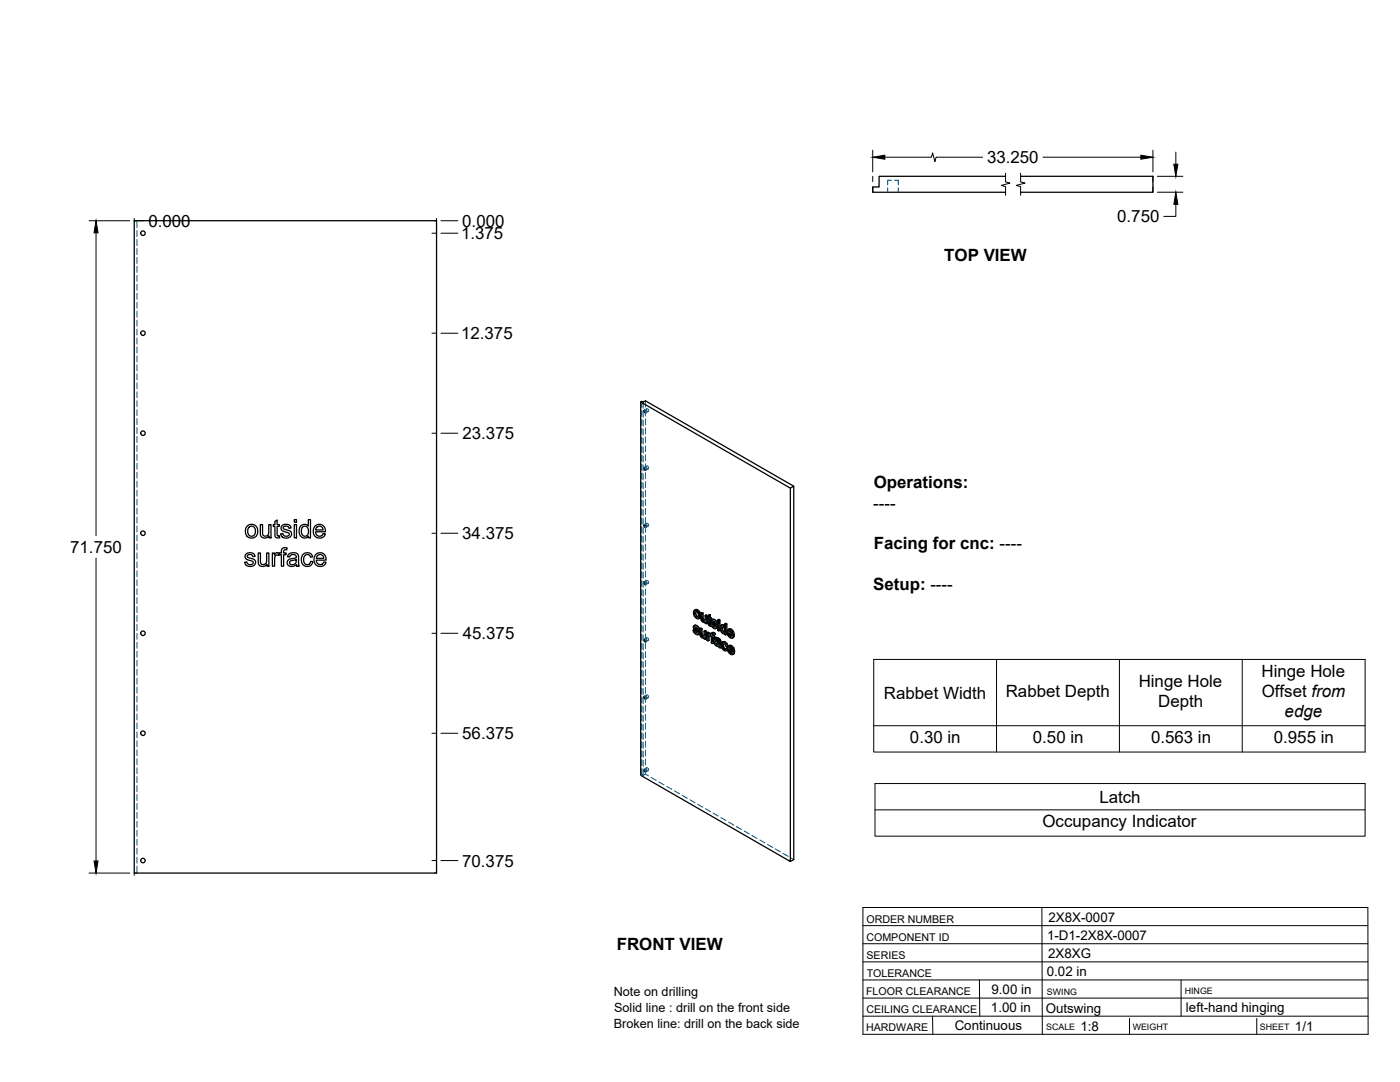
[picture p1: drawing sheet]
<svg xmlns="http://www.w3.org/2000/svg" width="559mm" height="432mm" viewBox="0 0 559 432" stroke-linecap="round" stroke-linejoin="round" font-family="sans-serif">
<!-- layer: Visible -->
<g fill="none" stroke="#000" stroke-width=".51">
<path d="M401.4 70.4h-50.5v4.2h-2.6v2.1h53.1M407.4 70.4h52.8v6.3h-52.8M53.6 88.1h120.6v260.3h-120.6zM255.7 160.4v149l59.8 34.4v-149M257.1 163.8l.6 .1 .2 .9-.7-.2zM257.1 186.6l.6 .2 .2 .8-.7-.2zM316.8 194l-1.3 .8-59.8-34.4 .5-.2 .5 .3 .9-.5 59.2 34v149l-1.3 .8M98.8 209.8l1.4-.5a2.66 2.66 0 0 1 2.6 3.7 2.66 2.66 0 0 1-4.5 .6l-.3-1.2a2.82 2.82 0 0 1 .8-2.6zM99.3 210.5l.8-.5a1.98 1.98 0 0 1 1.9 2 1.98 1.98 0 0 1-1.9 2l-.7-.4-.4-.7-.1-1.4zM103.9 209.4h.9v2.9a1.32 1.32 0 0 0 1.3 1.7 1.32 1.32 0 0 0 1.2-1.8v-2.8h.9v5.2h-.8v-.8a1.88 1.88 0 0 1-2.3 .9 1.88 1.88 0 0 1-1.2-2.1zM109.7 208.1l.9-.6v1.9h.9v.7h-.9v3.3l.2 .4h.7l.1 .8a1.3 1.3 0 0 1-1.5-.1 1.3 1.3 0 0 1-.4-1.4v-3h-.6v-.7h.6zM112.5 209.8l1.2-.5a1.92 1.92 0 0 1 2.5 1.4l-.9 .1a1.1 1.1 0 0 0-1.1-.9 1.1 1.1 0 0 0-1.1 1.1l.3 .2a3.4 3.4 0 0 1 2.9 1.4 2.2 2.2 0 0 1-1.5 2.1 2.2 2.2 0 0 1-2.5-.8l-.3-.9 .9-.1 .7 1h1.3a.76 .76 0 0 0 .5-.9 .76 .76 0 0 0-.9-.6 1.95 1.95 0 0 1-2.3-1.9z"/>
<path d="M117.5 209.4h.8v5.2h-.8zM117.5 207.4h.8v1h-.8zM120.1 209.9l1-.6a1.79 1.79 0 0 1 2 .7v-2.6h.8v7.2h-.8v-.6a2.16 2.16 0 0 1-2.6 .4 2.16 2.16 0 0 1-1.1-2.4zM120.7 210.5l.6-.5a2.08 2.08 0 0 1 1.9 1.5 2.08 2.08 0 0 1-.7 2.2l-.5 .3a2.1 2.1 0 0 1-1.7-1.4 2.1 2.1 0 0 1 .4-2.1zM125.7 210l1.6-.7a2.43 2.43 0 0 1 2.6 2.9h-3.9l.2 1.1 .8 .6a1.43 1.43 0 0 0 1.9-1l1 .1-.4 .8-.8 .7-1 .2a2.79 2.79 0 0 1-2.6-1.7 2.79 2.79 0 0 1 .6-3zM126.5 210.4l.6-.4 1 .1 .7 .6 .1 .8h-2.9zM257.1 209.4l.6 .2 .2 .8-.7-.1zM98.1 221.2l1.2-.6a1.92 1.92 0 0 1 2.5 1.4l-.9 .2a1.1 1.1 0 0 0-1.1-1 1.1 1.1 0 0 0-1 1.1l.2 .2a3.3 3.3 0 0 1 3 1.5 2.21 2.21 0 0 1-1.7 2.1 2.21 2.21 0 0 1-2.5-1.1l-.2-.6 .9-.2 .6 .9 1.3 .2a.76 .76 0 0 0 .7-.9 .76 .76 0 0 0-.9-.6 1.95 1.95 0 0 1-2.4-2zM103.1 220.7h.8v2.9a1.32 1.32 0 0 0 1.4 1.7 1.32 1.32 0 0 0 1.1-1.8v-2.8h.9v5.3h-.8v-.8a1.88 1.88 0 0 1-2.2 .8 1.88 1.88 0 0 1-1.2-2.1zM108.7 220.7h.8v.8a1.27 1.27 0 0 1 2-.7l.8-.1v-.6a1.51 1.51 0 0 1 .7-1.4 1.51 1.51 0 0 1 1.6 0l-.2 .7a.81 .81 0 0 0-.8 0 .81 .81 0 0 0-.4 .8v.5h1v.7h-1v4.6h-.9v-4.6h-.8v-.4l-.2 .7a1.17 1.17 0 0 0-1.5 .1 1.17 1.17 0 0 0-.2 1.4v2.8h-.9zM115.1 221.3a2.41 2.41 0 0 1 4 .6l.3 4.1h-.9l-.2-.7a2.04 2.04 0 0 1-2.1 .8 2.04 2.04 0 0 1-1.6-1.7l.1-.4a2 2 0 0 1 2-1.1h.4a.84 .84 0 0 0 1.1-.9 .84 .84 0 0 0-1.2-.7l-.9 .2-.5 .8-.8-.1zM115.7 224.1l2.6-.8a1.49 1.49 0 0 1-.8 1.9 1.49 1.49 0 0 1-2-.7z"/>
<path d="M120.9 221.3l1.1-.7 1.6 .1 .8 .7 .4 .8-.9 .2a1.48 1.48 0 0 0-2-.9 1.48 1.48 0 0 0-.7 2l.1 .8a1.34 1.34 0 0 0 1.5 1 1.34 1.34 0 0 0 1.2-1.3l.9 .1-.4 1.1a2.47 2.47 0 0 1-3.3 .4 2.47 2.47 0 0 1-.8-3.1zM126 221.3l1.5-.7a2.43 2.43 0 0 1 2.7 2.9h-4l.3 1 .8 .8a1.46 1.46 0 0 0 1.9-1l.9 .1-.3 .7-.8 .7-1 .3a2.8 2.8 0 0 1-2.6-1.7 2.8 2.8 0 0 1 .6-3.1zM126.7 221.7l.7-.3h1l.6 .6 .2 .8h-2.9zM257.1 232.3l.6 .2 .2 .8-.7-.2zM257.1 255.1l.6 .2 .2 .8-.7-.2zM276.6 251.5l.8 1.4 .8 .4 .5-.1M276.9 249.8l.6-.3 .8 .2 .9 1.4-.5 .3-.1-.6M277.3 244.8v-.6a1.11 1.11 0 0 1 1.3 .3 1.11 1.11 0 0 1 .2 1.2l-.2 .7h-.6M277.3 251.3l-.7 .2 .5 .2M277.3 252.3l.5 .4 .4-.3M277.4 250.9l1 .9 .5-.2M277.5 251.5l-.4 .2 .1 .4 .1 .2 .4-.3"/>
<path d="M277.5 249.5l-.6 .4-.1 .6 1.6 2.1M277.5 250.2l-.3 .4 .5-.2M277.5 245.8l.5 .6 .5-.3M277.6 251.6l.8 .9M277.6 250.3l.7 .7M277.7 249.9l.5 .4 .5-.2M277.7 244.5l-.4 .3v.4l.2 .6 .4-.3M277.7 250.4l1 1M277.7 250.4h-.5M277.7 249.5l-.7 .2M277.8 252.7l.4 .1M277.8 244l.1 1.5 .8 .7"/>
<path d="M277.8 250.6l-.4 .3-.2-.3M278 243.6l.9 .9 .5-.2M278.1 249.7l-.8 .1M278.2 250.3l.4 .5 .4-.3M278.4 252.6l-.1 .2M278.4 251.8l.3 .5 .5-.3M278.5 243.4l-.5 .2-.8-.1M278.6 251.3l.7 1.2-.7 .8M278.7 252.3l.1 .5 .5-.3M278.8 252.8l-.1 .4 .4-.3M278.9 244.5l.4 1.4 .4-.3M279.1 246.7a1.81 1.81 0 0 1-2.3-2l.1-.9 .8-.6 .6 .1 .8 .6 .4 .8 .2 1.1-.2 .6-.6 .5"/>
<path d="M279.3 245.9l-.2 .8 .4-.3M279.3 250.9l.5 .3 .4-.3M279.8 244.7l.4 .2 .4-.2M279.8 251.2v2.2l.4-.2M279.8 253.4l.2 .4 .4-.2M280 253.8l.3 .3 .5-.2M280.2 244.9v2.3l.5-.3M280.2 247.2l.2 .4 .4-.3M280.3 254.1l.4 .1M280.4 247.6l.3 .3 .5-.3M280.7 247.9l.4 .1M281 254l-.7-.7-.1-2.4-.4-.2-.5 .2 .1 2.7 .8 .9h.9v.4l.4 .3"/>
<path d="M281.1 254.5l-.2 .1M281.4 247.7l-.7-.6-.1-2.4-.4-.3-.4 .3 .1 2.7 .7 .9 .9-.1M281.4 245.7l.5 .2 .4-.2M281.5 252.2v3l.4-.3v-3l-.4-.3-.5 .3v2l-.3 .3 .2-.1M281.5 248.2v.5l.4 .2M281.5 248.3l-.2 .1M281.9 245.9v3l.4-.2v-3l-.4-.3-.5 .3v1.9l-.3 .4 .2-.1M281.9 251.9l-.4 .3-.5-.3M282.3 246.6l.3 .2 .2 2.5 .7 .6 .4-.2M282.6 246l-.3 .2 .3 .2v-.8l.9-.3v1.1l.5 .2v.4l-.5 .3v-.4M283 253.5l-.4 .7 .4-.2M283 252.9v-.4l-.4-.2-.5 .2v3l.5 .3"/>
<path d="M283 252.5l-.5 .3-.4-.3M283.1 253.5l-.1 2-.4 .3v-1.6M283.1 253.6l.4 .1M283.1 253.6l-.5 .1M283.1 253l.4 .4M283.1 245.6v1l.4-.2M283.1 246.6l.4 .3 .5-.3M283.3 252.7l-.8 .5v-.4M283.3 249.3l.2 .1M283.5 245.3l-.9 .3M283.5 253.3v.4l.4 .3v2.6l.5 .2M283.5 253.5l-.1 .4"/>
<path d="M283.5 249.4l.1 .5M283.5 252.8l-.8 .2M283.5 252.8l-.7 .2M283.5 248.8l-.4 .3v-2.1l.4 .2v1.5l.3 .4M283.6 248.9l-.5 .2M283.8 249.1l.7 1.4 .7 .4 .6-.1M283.8 249.1l-.6 .1M283.8 249.1h.1M283.8 249.3l-.3 .1M284 247.4l.6-.3 .7 .2 .6 .5 .4 .9-.5 .3-.1-.6M284.1 252.7l.9-.2 .5 .3-.1 .4-.4 .3 .1-.4M284.3 248h.5l1 1"/>
<path d="M284.4 253.8l.5 .3 .4-.2M284.4 248.9l-.6 .2 .4 .2M284.4 249.9l.5 .4 .4-.3M284.5 248.5l1 .9 .5-.2M284.6 249.1l-.4 .2 .1 .4 .6-.1M284.6 247.9l-.3 .3 .5-.3 .6 .7M284.6 247.1l-.6 .4-.1 .6 1.6 2.1M284.6 252.4l-.6 .4-.1 .8-.4-.3 .4-.2-.4-.3M284.6 252.8l.5 .3 .4-.3M284.7 249.2l.8 .9M284.8 253.3l.5 .6v.4l-.4 .2v-.4M284.8 254.5v2.1l-.4 .2v-2.6l.5 .3"/>
<path d="M284.8 247.5l.5 .4 .5-.2M284.9 250.3l.4 .1M284.9 247.1l-.8 .3M284.9 248.2l-.4 .3-.2-.3M285 253.5l-.6-.3v.6l.4-.2M285.1 252.5l-.9 .1M285.3 247.3l-.5 .2-.4-.1M285.3 256l.6-.3 .9 .3M285.3 247.9l.4 .5 .4-.2M285.4 254.7l.8-.3 1.3 .9 .4 3.1-.5 .2-.1-.4M285.5 250.2l-.1 .2M285.5 249.4l.3 .5 .5-.3"/>
<path d="M285.6 256.5l.1-.1a.86 .86 0 0 1 1.1 1M285.7 257.1l.3 .4 .5-.3M285.7 256.4l-.2 .3M285.7 248.9l.7 1.2-.7 .8M285.8 255.7l-.7 .5 .1 .8 .7 .8 1 .1 .5 .7M285.8 249.9l.1 .5 .5-.3M285.9 256.5l-.4 .2 .1 .3 .5-.1M285.9 250.4l-.1 .4 .5-.3M286 256.5l.2 .5 .6 .3M286 255.2l-.4 .2a.81 .81 0 0 1 .9 0 .81 .81 0 0 1 .4 .8l-1.2-.3M286 255.2h.1M286 257.5l.5 .1"/>
<path d="M286.1 255.7l-.7 .2M286.2 254.4l-1 .4-.1 .3 .5 .3M286.3 254.9l.6 .4 .4-.3M286.5 248.6l.4 .2 .5-.2M286.5 247.4l.4 .3 .5-.3M286.5 257.6l.3-.1zM286.7 254.6l-.4 .3-.6-.2M286.9 255.3l.2 .4 .5-.3M286.9 247.7v.6l.5-.3v-.6l-.5-.2-.4 .2v.6l.4 .3M286.9 248.3l.5 .3v3l-.5 .2v-3M286.9 248.3l-.4 .3v3l.4 .2M287.1 255.7l.2 .4 .4-.2"/>
<path d="M287.3 256.1v2.1l.5-.3M287.8 249.6l.9-.3 .5 .3M287.9 250.9l.3-.9 .9 .7 .1 1.4-.2 .4-.4-.1M288.1 251.9l.5 .5 .4-.2M288.2 256.3l.7-.3 .6 .2 .7 .7 .3 .8-.4 .3-.4-.9M288.3 257.6l.2 1 .5-.3M288.3 250.6l-.4 .3v.4l.2 .6 .4-.3M288.4 249.3l-.9 .7v1.5l.7 1.1 .7 .4 .4-.2v.4l.4 .2M288.4 250.1l.1 1.5 .7 .6M288.5 258.6l.5 .6 .5-.3M288.5 249.7l.4 .3M288.8 257.3l-.5 .3 .3-.8 .6 .2 .5 .8 .4 .2"/>
<path d="M288.8 256.8l.1 1.4 .7 .8M288.9 256l-.5 .3a2.08 2.08 0 0 0 1.4 3.4M289 249.4l-.5 .3-.6-.2M289.1 256.5l.6 .6 .5-.2M289.2 249l.5 .3 .4-.3M289.3 252.8l-.2 .1M289.5 256.2l-.4 .3-.7-.2M289.7 249.3v4.1l.4-.2v-4.2l-.4-.2-.5 .2v1.5l-.3-.5 .3-.1M289.7 258.8l-.2 .4h-.5M290.4 259l-.6 .7 .6-.4M290.4 258.7l-.7 .1 .4 .3M290.9 253.5l.6 .6 .4-.3"/>
<path d="M291.1 251.9l-.4 .3 1.5 .8-.8-1.2-.5-.1-.2 .5M291.2 251.7l-.1 .2 .9 .6M291.2 252.9l.9 1M291.3 258.5l-.5 .3 1.5 .8-.8-1.3h-.4l-.3 .5M291.3 258.2v.3l.8 .5M291.4 253.3l-.5 .2-.2-.9 1.9 1.1M291.4 259.5l.9 1M291.4 251.4l.9 .9 .4-.3M291.5 254.1l.4 .1M291.5 259.8l-.4 .3-.3-.9 2 1.1M291.6 257.9l.8 .9 .5-.2M291.9 251.1l-1.3 .2"/>
<path d="M292 257.7l-1.3 .1M292.1 253.9l.5 .3 .5-.3M292.1 253.9l-.1 .2M292.3 252.3l.3 1.3 .5-.3M292.4 258.8l.4 1.4 .4-.3M292.5 253.7l-.4 .2M292.6 253.6l.5-.1-.1-.6-.6-1.4-1-.6-.8 .4-.4 1.1 .5 1.5 1.2 .8 .7-.5M292.7 253.7l.3 .4-.7 .5M257.1 278l.6 .1 .2 .9-.7-.2zM291.1 260.1l.5 .5 .5-.2M291.6 260.6l.4 .2M292.3 260.4l.4 .4 .5-.3"/>
<path d="M292.3 260.4l-.2 .3M292.6 260.2l-.3 .2M292.8 260.2l.4-.2v-.7l-.8-1.3-.9-.5-.8 .3-.3 .9 .3 1.4 1.2 1.1h.5l.3-.4M292.8 260.2l.4 .3-.7 .7M257.1 307l.6 .2 .2 .8-.7-.1z"/>
<circle cx="57.1" cy="93.1" r=".9"/>
<circle cx="57.1" cy="133" r=".9"/>
<circle cx="57.1" cy="172.9" r=".9"/>
<circle cx="57.1" cy="212.8" r=".9"/>
<circle cx="57.1" cy="252.7" r=".9"/>
<circle cx="57.1" cy="292.6" r=".9"/>
<circle cx="57.1" cy="343.4" r=".9"/>
</g>
<!-- layer: Hidden -->
<g fill="none" stroke="#00557f" stroke-width=".4">
<path d="M354.3 74.9v1.8M355.8 71.9h-1.5v1.8M357 71.9h1.5v1.8M358.5 74.9v1.8M54.7 88.1v2.7M54.7 92v2.4M54.7 95.6v2.4M54.7 99.2v2.4M54.7 102.8v2.3M54.7 106.3v2.4M54.7 109.9v2.4M54.7 113.5v2.3"/>
<path d="M54.7 117.1v2.3M54.7 120.6v2.4M54.7 124.2v2.4M54.7 127.8v2.3M54.7 131.3v2.4M54.7 134.9v2.4M54.7 138.5v2.4M54.7 142v2.4M54.7 145.6v2.4M54.7 149.2v2.4M54.7 152.8v2.4M54.7 156.3v2.4"/>
<path d="M54.7 159.9v2.4M257.6 160v2.4M54.7 163.5v2.4M54.7 167v2.4M54.7 170.6v2.4M54.7 174.2v2.4M54.7 177.8v2.3M256.2 160.2v2.4M256.2 163.8v2.4M256.2 167.4v2.4M256.2 171v2.3M256.2 174.5v2.4"/>
<path d="M256.2 178.1v2.4M256.7 160.5v2.4M256.7 164.1v2.4M256.7 167.7v2.4M256.7 171.3v2.4M256.7 174.8v2.4M256.7 178.4v2.4M257.6 163.6v2.4M257.6 167.2v2.4M257.6 170.8v2.3M257.6 174.3v2.4M257.6 177.9v2.4"/>
<path d="M258.1 163.2a.53 .53 0 0 1 .7 .3 .53 .53 0 0 1-.4 .7zM258.1 163.1l-1 .6M258.8 164.2l-1 .6M54.7 181.3v2.4M54.7 184.9v2.4M54.7 188.5v2.4M54.7 192v2.4M54.7 195.6v2.4M54.7 199.2v2.4M256.2 181.7v2.4M256.2 185.3v2.3M256.2 188.8v2.4"/>
<path d="M256.2 192.4v2.4M256.2 196v2.4M256.2 199.5v2.4M256.7 182v2.4M256.7 185.6v2.3M256.7 189.1v2.4M256.7 192.7v2.4M256.7 196.3v2.3M256.7 199.9v2.3M257.6 181.5v2.4M257.6 185v2.4M257.6 188.6v2.4"/>
<path d="M257.6 192.2v2.4M257.6 195.7v2.4M257.6 199.3v2.4M258.1 186a.53 .53 0 0 1 .7 .3 .53 .53 0 0 1-.4 .7zM258.1 186l-1 .6M258.8 187.1l-1 .6M54.7 202.8v2.3M54.7 206.3v2.4M54.7 209.9v2.4M54.7 213.5v2.4M54.7 217.1v2.3M256.2 203.1v2.4"/>
<path d="M256.2 206.7v2.4M256.2 210.2v2.4M256.2 213.8v2.4M256.2 217.4v2.4M256.7 203.4v2.4M256.7 207v2.4M256.7 210.6v2.3M256.7 214.1v2.4M256.7 217.7v2.4M257.6 202.9v2.4M257.6 206.5v2.4M257.6 210v2.4"/>
<path d="M257.6 213.6v2.4M257.6 217.2v2.4M258.1 208.9a.53 .53 0 0 1 .7 .3 .53 .53 0 0 1-.4 .7zM258.1 208.8l-1 .6M258.8 209.9l-1 .6M54.7 220.6v2.4M54.7 224.2v2.4M54.7 227.8v2.4M54.7 231.4v2.3M54.7 234.9v2.4M54.7 238.5v2.4M256.2 221v2.4"/>
<path d="M256.2 224.5v2.4M256.2 228.1v2.4M256.2 231.7v2.4M256.2 235.3v2.3M256.2 238.8v2.4M256.7 221.3v2.4M256.7 224.9v2.3M256.7 228.4v2.4M256.7 232v2.4M256.7 235.6v2.4M256.7 239.1v2.4M257.6 220.8v2.3"/>
<path d="M257.6 224.3v2.4M257.6 227.9v2.4M257.6 231.5v2.4M257.6 235.1v2.3M257.6 238.6v2.4M258.1 231.7a.54 .54 0 0 1 .7 .3 .54 .54 0 0 1-.4 .7zM258.1 231.7l-1 .5M258.8 232.8l-1 .5M54.7 242.1v2.4M54.7 245.6v2.4M54.7 249.2v2.4M54.7 252.8v2.4"/>
<path d="M54.7 256.3v2.4M54.7 259.9v2.4M256.2 242.4v2.4M256.2 246v2.3M256.2 249.6v2.3M256.2 253.1v2.4M256.2 256.7v2.4M256.7 242.7v2.4M256.7 246.3v2.4M256.7 249.9v2.3M256.7 253.4v2.4M256.7 257v2.4"/>
<path d="M257.6 242.2v2.4M257.6 245.8v2.4M257.6 249.3v2.4M257.6 252.9v2.4M257.6 256.5v2.4M258.1 254.6a.58 .58 0 0 1 .7 .3 .58 .58 0 0 1-.3 .7l-.4-.5zM258.1 254.5l-1 .6M258.8 255.6l-1 .6M277.1 251.2l.4 1M277.2 250l-.5 .2M277.3 249.7l-.5 .2M277.3 244.2l-.5 .3"/>
<path d="M277.3 251.3l.3 .3M277.3 250.4l-.5 .3M277.3 250.2l.4-.2-.5 .3M277.4 249.5l-.1 1 1.3 1.3a.36 .36 0 0 1 .3 .5 .36 .36 0 0 1-.5 .2l.4-.2M277.5 252.2l.7 .7 .8 .1M277.5 252.2l-.5 .2M277.5 251.4v.1M277.6 250.9l-.5 .2M277.6 245.6l.9 .9 .9 .1M277.6 250.2h-.1M277.6 245.6l-.5 .3M277.6 250.3a.33 .33 0 0 1 .3-.4 .33 .33 0 0 1 .4 .3l.9 .9"/>
<path d="M277.7 243.2l-.4 .9 .3 1.5M277.9 243.8l-.1 .2M277.9 243.8l.7 .1 .6 .9v1l-.5 .4M277.9 243.8l-.4 .2M278.2 250.1l-.5 .3M278.2 252.9l-.4 .2M278.2 252.8l.5-.2-.4 .2M278.3 251l.3 .3M278.5 243.8l-.5 .3M278.5 246.5l-.5 .3M278.6 250.5l-.5 .2M278.7 251.9l-.5 .3"/>
<path d="M278.7 250.9l-.4 .3M278.8 253l-.5 .3M279 246.1l-.4 .3M279 244.4l-.4 .3M279.1 246.7l-.4 .3M279.3 245.4l-.5 .2M279.8 250.7l.2 3 .7 .6 .8-.1v.5l.4 .2M279.8 253l-.4 .3M280 253.5l-.5 .2M280.2 244.4l.1 2.7 .8 .9h.8v.4l.4 .3M280.2 246.8l-.4 .3M280.2 253.9l-.4 .3"/>
<path d="M280.4 247.2l-.5 .3M280.7 247.7l-.5 .2M280.7 254.3l-.5 .2M281.1 248l-.5 .3M281.1 254l-.2 .1M281.3 253.9l-.5 .3M281.4 253.8l-.5 .3M281.5 251.6l-.1 2-.4 .4M281.5 254.7l-.4 .2M281.5 254.2l-.4 .3M281.6 247.7l-.3 .2M281.7 247.7l-.5 .2"/>
<path d="M281.8 247.6l-.5 .2M281.9 245.4v2l-.5 .3M281.9 248.4l-.4 .3M281.9 248l-.4 .2 .2-.1M282.6 252.3v3l.4 .2M282.6 255.3l-.5 .2M282.8 245.9l-.2 .1M283 253l-.5 .2M283.1 245.3v.8l-.3-.2v.4l.3 .2v2.2l.2 .5 .7 .4-.2-.5M283.1 246.1l-.8 .5v-.4M283.1 246.5l-.5 .3M283.1 253.4l-.1 .1"/>
<path d="M283.1 248.9l-.4 .2M283.2 252.8l-.2 .1M283.3 253.2l-.5 .3M283.3 249.2l-.4 .2M283.5 253.3l-.4 .2 .3-.3 .4 .4 .2-.3 .4 .4v2.6l.4 .3M283.5 246.7l-.4 .3M283.7 249.5l-.4 .3M284 247l-.5-.3v.5M284 253.2l-.5 .2M284 253.3l-.5 .2M284 249.2l-.2 .1M284 249.6l-.1 .1"/>
<path d="M284.2 248.9l.4 .9M284.3 247.6l-.5 .3M284.4 253.3l-.9 .4M284.4 256.3l-.5 .3M284.4 253.7l-.5 .3M284.4 247.3l-.5 .2M284.4 248.9l.3 .3M284.4 248.1l-.4 .2M284.4 252.6l-.4 .2M284.5 247.1l-.2 .5 .2 .6 1.2 1.2a.36 .36 0 0 1 .3 .4 .36 .36 0 0 1-.4 .4l.3-.3M284.5 252.4l-.1 .9-.4-.2M284.6 249.8l.9 .7 .6 .1"/>
<path d="M284.6 249.8l-.5 .2M284.6 249v.1M284.7 248.5l-.5 .3M284.7 247.8l-.1 .1M284.8 247.9a.33 .33 0 0 1 .2-.4 .33 .33 0 0 1 .4 .3l.9 .9M284.8 254l-.4 .2M284.9 247.6l-.5 .2 .4-.2M284.9 253l-.5 .2M285.2 253l-.5 .3M285.3 247.7l-.5 .3M285.3 254.3l-.5-.3v.5M285.3 254.7l.5-.3-.2 .5 .4 .3 .4-.3 .6 .3 .3 .9-.5-.1"/>
<path d="M285.3 250.5l-.4 .2M285.4 248.6l.3 .3M285.4 253.2l-.5-.2-.1 .3M285.5 256.2l-.4 .2M285.6 254.9l-.5 .2M285.6 255.8l-.5 .3M285.7 248.1l-.5 .2M285.7 255.7l-.2 .5 .2 .7 .9 .8h.8v.4M285.7 256.9l-.4 .3M285.8 250.2l-.4 .2M285.8 249.6l-.5 .2M285.9 248.5l-.5 .3"/>
<path d="M285.9 250.7l-.5 .2M285.9 256.5l.3-.3a.76 .76 0 0 1 .9 .2 .76 .76 0 0 1 0 .9h-.3M286.1 256.2l-.4 .2 .3-.2M286.2 256.2l-.5 .2M286.2 254.9l-.4 .2M286.4 257.6l-.5 .2M286.7 255l-.5 .3M286.9 257.7l-.5 .3M286.9 248.3v3l.5 .3M286.9 247.2v.5l.5 .3M286.9 251.3l-.4 .3M286.9 247.7l-.4 .3"/>
<path d="M287 257.3l-.2 .2M287.2 255.5l-.5 .2M287.2 257.2l-.5 .4M287.3 256.5l-.4 .3M287.3 256l-.4 .2M287.3 256.1l-.4 .3M287.4 257.7l-.5 .2M287.4 258.1l.5 .3M287.4 258.1l-.4 .3M287.9 250.4l-.5 .2M288 249.6l-.5 .3M288 251.2l-.5 .3"/>
<path d="M288.2 249.3l-.3 .8 .2 1.5 .7 .8 .5 .3 .4-.2v.4l.4 .3M288.3 257.1l-.4 .3M288.4 252.1l-.4 .2M288.4 256.3l-.4 .3M288.5 249.9l-.1 .2M288.5 249.9l.7 .1 .5 1-.1 1.1-.4 .1M288.5 249.8l-.4 .3 .4-.2M288.6 258.4l-.4 .3M288.6 256.1l-.3 .8 .3 1.5 .8 .9 .8 .2M288.8 256.8l.7-.2 .6 1 .4 .1M289 256.6l-.5 .3M289 252.6l-.5 .2"/>
<path d="M289 249.9l-.4 .2M289.4 249.8l-.2 .1M289.5 259.3l-.4 .3M289.5 256.6l-.4 .3M289.5 252.2l-.4 .2M289.5 250.4l-.4 .3M289.6 259h.3M289.7 248.8v1.4l-.5-.6M289.7 250.2l-.5 .3M289.7 252.5l-.4 .3M289.7 252.9l-.4 .3M289.7 251.5l-.4 .2"/>
<path d="M289.9 257l-.5 .3M289.9 259l-.4 .2M290.1 257.6l-.4 .2M290.1 258.6l-.2 .4M290.4 258.7v.6M290.6 258.9l-.2 .1M290.7 252l-.5 .2M290.8 258.6l-.4 .2M291 251l-.3 1 .3 1.3 .9 1 .9 .1M291 253.3l-.4 .3M291.1 252.4l-.4 .2M291.1 257.6l-.3 .8 .3 1.5 .9 .9 .9 .1"/>
<path d="M291.1 259.9l-.4 .2M291.2 252.9l-.1-.5 2 1.1M291.3 258.9l-.5 .3M291.4 259.5l-.1-.6 1.9 1.1M291.4 251.5l-.2 .2M291.4 251.5l.8 .3 .4 1-.6-.3M291.4 251.5l-.5 .2M291.5 258l-.2 .2M291.5 258l.8 .3 .4 1.1-.6-.4M291.5 258l-.4 .3M291.9 251.5l-.5 .3M291.9 254.3l-.4 .2"/>
<path d="M292 258.1l-.4 .2M292.1 253.9h.2M292.4 253.9l-.4 .2 .3-.2M292.4 252.1l-.4 .3M292.6 258.7l-.5 .3M292.6 252.8l-.4 .2M292.6 253.6l-.1 .1M292.7 254.4l-.5 .3M292.7 253.7l-.4 .2M292.7 259.4l-.4 .2M54.7 263.5v2.4M54.7 267.1v2.4"/>
<path d="M54.7 270.6v2.4M54.7 274.2v2.4M54.7 277.8v2.4M256.2 260.3v2.3M256.2 263.8v2.4M256.2 267.4v2.4M256.2 271v2.4M256.2 274.6v2.3M256.2 278.1v2.4M256.7 260.6v2.4M256.7 264.1v2.4M256.7 267.7v2.4"/>
<path d="M256.7 271.3v2.4M256.7 274.8v2.4M256.7 278.4v2.4M257.6 260.1v2.3M257.6 263.6v2.4M257.6 267.2v2.4M257.6 270.8v2.4M257.6 274.3v2.4M257.6 277.9v2.4M258.1 277.4a.58 .58 0 0 1 .7 .3 .58 .58 0 0 1-.3 .7l-.4-.4zM258.1 277.3l-1 .6M258.8 278.4l-1 .6"/>
<path d="M292.3 260.5h.2M292.5 260.5l-.4 .2M292.5 260.5l-.9 .6M292.7 260.2h-.1M292.8 261l-.5 .2M292.8 260.2l-.3 .3M54.7 281.3v2.4M54.7 284.9v2.4M54.7 288.5v2.4M54.7 292.1v2.3M54.7 295.6v2.4M54.7 299.2v2.4"/>
<path d="M256.2 281.7v2.4M256.2 285.3v2.4M256.2 288.8v2.4M256.2 292.4v2.4M256.2 296v2.4M256.2 299.6v2.3M256.7 282v2.4M256.7 285.6v2.4M256.7 289.1v2.4M256.7 292.7v2.4M256.7 296.3v2.4M256.7 299.9v2.3"/>
<path d="M257.6 281.5v2.4M257.6 285.1v2.3M257.6 288.6v2.4M257.6 292.2v2.4M257.6 295.8v2.4M257.6 299.3v2.4M54.7 302.8v2.4M54.7 306.4v2.3M54.7 309.9v2.4M54.7 313.5v2.4M54.7 317.1v2.3M256.2 309.2l.5 .3"/>
<path d="M256.2 303.1v2.4M256.2 306.7v2.5M256.2 309.2l-.5 .2M256.7 303.4v2.4M256.7 307v2.5M257.6 308.9l-.9 .6M257.6 302.9v2.4M257.6 306.5v2.4M257.6 308.9l1.2 .7M258.1 306.5a.53 .53 0 0 1 .7 .3 .53 .53 0 0 1-.4 .7zM258.1 306.4l-1 .6M258.8 307.5l-1 .6"/>
<path d="M259.9 310.2l2 1.2M263 312l2 1.2M266.1 313.8l2 1.2M269.2 315.6l2 1.2M272.3 317.4l2 1.2M275.4 319.2l2 1.2M54.7 320.7v2.3M54.7 324.2v2.4M54.7 327.8v2.4M54.7 331.4v2.3M54.7 334.9v2.4M54.7 338.5v2.4"/>
<path d="M278.4 321l2.1 1.1M281.5 322.7l2.1 1.2M284.6 324.5l2.1 1.2M287.7 326.3l2.1 1.2M290.8 328.1l2.1 1.2M293.9 329.9l2.1 1.1M297 331.6l2.1 1.2M300.1 333.4l2.1 1.2M303.2 335.2l2.1 1.2M306.3 337l2.1 1.2M309.4 338.8l2.1 1.2M54.7 342.1v2.4"/>
<path d="M54.7 345.7v2.7M312.5 340.6l2.1 1.1M315.6 342.3l1.2 .7"/>
</g>
<!-- layer: Reference -->
<g fill="none" stroke="#000" stroke-width=".4">
<path d="M348.3 70.4v2.1M348.3 74.6v2.1M460.2 70.4v2.1M460.2 74.6v2.1M53.6 87.2v.9M54.5 88.1h-.9h.9M172.4 93.1h1.8M174.2 87.2v.9h-.9M172.4 133h1.8M172.4 172.9h1.8M172.4 212.8h1.8M172.4 252.7h1.8"/>
<path d="M172.4 292.6h1.8M54.5 348.4h-.9v.9M172.4 343.4h1.8M174.2 347.5v.9h-.9"/>
</g>
<!-- layer: Hidden Narrow -->
<path d="M278.2 251.5l-.4 .3M279.8 252.5l-.5 .3M280.2 246.3l-.4 .3M281.5 253.3l-.5 .2M281.9 247l-.5 .3M283.1 248.2l-.5 .3M284.4 253l-.5 .3M284.8 253.3h.1M285.3 249.1l-.4 .3M286.6 256.3l-.4 .2M287.3 256.7l-.4 .3" fill="none" stroke="#000" stroke-width=".4"/>
<!-- layer: Visible Narrow -->
<path d="M278.2 251l-.4 .2M280.2 252.6l-.4 .3M280.6 246.4l-.4 .2M283.5 248.5l-.4 .3M284.8 253.3l-.4 .3M285.3 248.6l-.4 .2M286.5 255.8l-.4 .3M287.8 256.3l-.5 .3M287.8 257l-.5 .3" fill="none" stroke="#000" stroke-width=".4"/>
<!-- layer: Titleblock -->
<g fill="none" stroke="#000" stroke-width=".4">
<path d="M344.4 362.2h201.6l.1 50.6h-201.7zM344.4 376.6h201.6M344.4 369.4h201.6M415.9 362.2l.1 50.6M344.4 383.9h201.6M344.4 398.3h201.6M344.4 391.1h201.6M390.9 391.1l.2 14.4M471.4 391.1v14.4M344.4 405.5h201.7M372.2 405.5l.1 7.3M450.8 406.4v6.4"/>
<path d="M501.6 406.4v6.4"/>
</g>
<!-- layer: FD_Dimensions -->
<g fill="none" stroke="#000" stroke-width=".4">
<path d="M348.3 59.9v8.7M460.2 59.9v8.7M353.2 62.7h18.6l.4-1.7 1 3.5 .4-1.8h18.6M416.3 62.7h39.1M462 70.4h10.1M462 76.7h10.1M469.3 60.7v4.8M35.5 88.1h16.3M38.3 92.9v120.9M55.4 88.1h2.1M176 88.1h6.8M176 93.1h6.8"/>
<path d="M469.3 81.5v4.9h-4.8M176 133h6.8M176 172.9h6.8M176 212.8h6.8M38.3 222.8v120.8M176 252.7h6.8M176 292.6h6.8M35.5 348.4h16.3M176 343.4h6.8"/>
</g>
<path d="M348.3 62.7l4.9-.8v1.6zM455.4 61.9l4.8 .8-4.8 .8zM468.5 65.5h1.6l-.8 4.9zM38.3 88.1l.8 4.8h-1.6zM469.3 76.7l.8 4.8h-1.6zM37.5 343.6h1.6l-.8 4.8z" fill="#000" stroke="#000" stroke-width=".4"/>
<!-- layer: Break Lines -->
<path d="M401.4 69.1v3.5l1.7 .5-3.5 .9 1.8 .5v3.5M407.4 69.1v3.5l1.7 .5-3.5 .9 1.8 .5v3.5" fill="none" stroke="#000" stroke-width=".4"/>
<!-- layer: Custom Tables -->
<path d="M348.7 263.2h196.2v36.9h-196.2zM397.8 263.2v36.9M446.8 263.2v36.9M495.8 263.2v36.9M348.7 289.6h196.2M349.2 312.7h195.7v21h-195.7zM349.2 323.2h195.7" fill="none" stroke="#000" stroke-width=".4"/>
<g font-size="6.7">
<text x="394" y="65.1">33.250</text>
<text x="445.9" y="88.7">0.750</text>
<text x="59.2" y="90.5">0.000</text>
<text x="184" y="95.4">1.375</text>
<text x="184.5" y="90.5">0.000</text>
<text x="376.9" y="104.1">TOP VIEW</text>
<text x="184" y="135.4">12.375</text>
<text x="184.6" y="175.3">23.375</text>
<text x="348.7" y="194.9">Operations:</text>
<text x="348.5" y="203">----</text>
<text x="184.5" y="215.2">34.375</text>
<text x="28" y="220.6">71.750</text>
<text x="348.7" y="219.2">Facing for cnc: ----</text>
<text x="348.5" y="235.3">Setup: ----</text>
<text x="184.7" y="255.1">45.375</text>
<text x="454.5" y="274.1">Hinge Hole</text>
<text x="503.6" y="270">Hinge Hole</text>
<text x="352.8" y="278.8">Rabbet Width</text>
<text x="401.4" y="278.2">Rabbet Depth</text>
<text x="503.6" y="278.2">Offset from</text>
<text x="462.3" y="282.2">Depth</text>
<text x="512.8" y="286.2">edge</text>
<text x="184.5" y="295">56.375</text>
<text x="363.2" y="296.5">0.30 in</text>
<text x="412.3" y="296.5">0.50 in</text>
<text x="459.4" y="296.5">0.563 in</text>
<text x="508.4" y="296.5">0.955 in</text>
<text x="438.8" y="320.3">Latch</text>
<text x="416.1" y="330.2">Occupancy Indicator</text>
<text x="184.5" y="345.8">70.375</text>
<text x="246.2" y="379.1">FRONT VIEW</text>
</g>
<g font-size="5.3">
<text x="418.5" y="367.9">2X8X-0007</text>
<text x="417.9" y="375">1-D1-2X8X-0007</text>
<text x="418.4" y="382.3">2X8XG</text>
<text x="417.8" y="389.5">0.02 in</text>
<text x="395.8" y="396.8">9.00 in</text>
<text x="395.5" y="403.7">1.00 in</text>
<text x="417.4" y="404.1">Outswing</text>
<text x="473.4" y="403.9">left-hand hinging</text>
<text x="381.1" y="411">Continuous</text>
<text x="431.3" y="411.5">1:8</text>
<text x="516.9" y="411.5">1/1</text>
</g>
<g font-size="5.1">
<text x="245" y="397.3">Note on drilling</text>
<text x="245.1" y="403.8">Solid line : drill on the front side</text>
<text x="245" y="410.3">Broken line: drill on the back side</text>
</g>
<g font-size="4.3">
<text x="345.8" y="368.4">ORDER NUMBER</text>
<text x="345.8" y="375.5">COMPONENT ID</text>
<text x="345.8" y="382.7">SERIES</text>
<text x="345.9" y="389.9">TOLERANCE</text>
<text x="345.7" y="397.2">FLOOR CLEARANCE</text>
<text x="345.8" y="404.4">CEILING CLEARANCE</text>
<text x="345.7" y="411.6">HARDWARE</text>
</g>
<g font-size="3.5">
<text x="417.9" y="397">SWING</text>
<text x="472.9" y="396.7">HINGE</text>
<text x="417.5" y="410.9">SCALE</text>
<text x="452.1" y="410.9">WEIGHT</text>
<text x="502.9" y="410.9">SHEET</text>
</g>
</svg>
